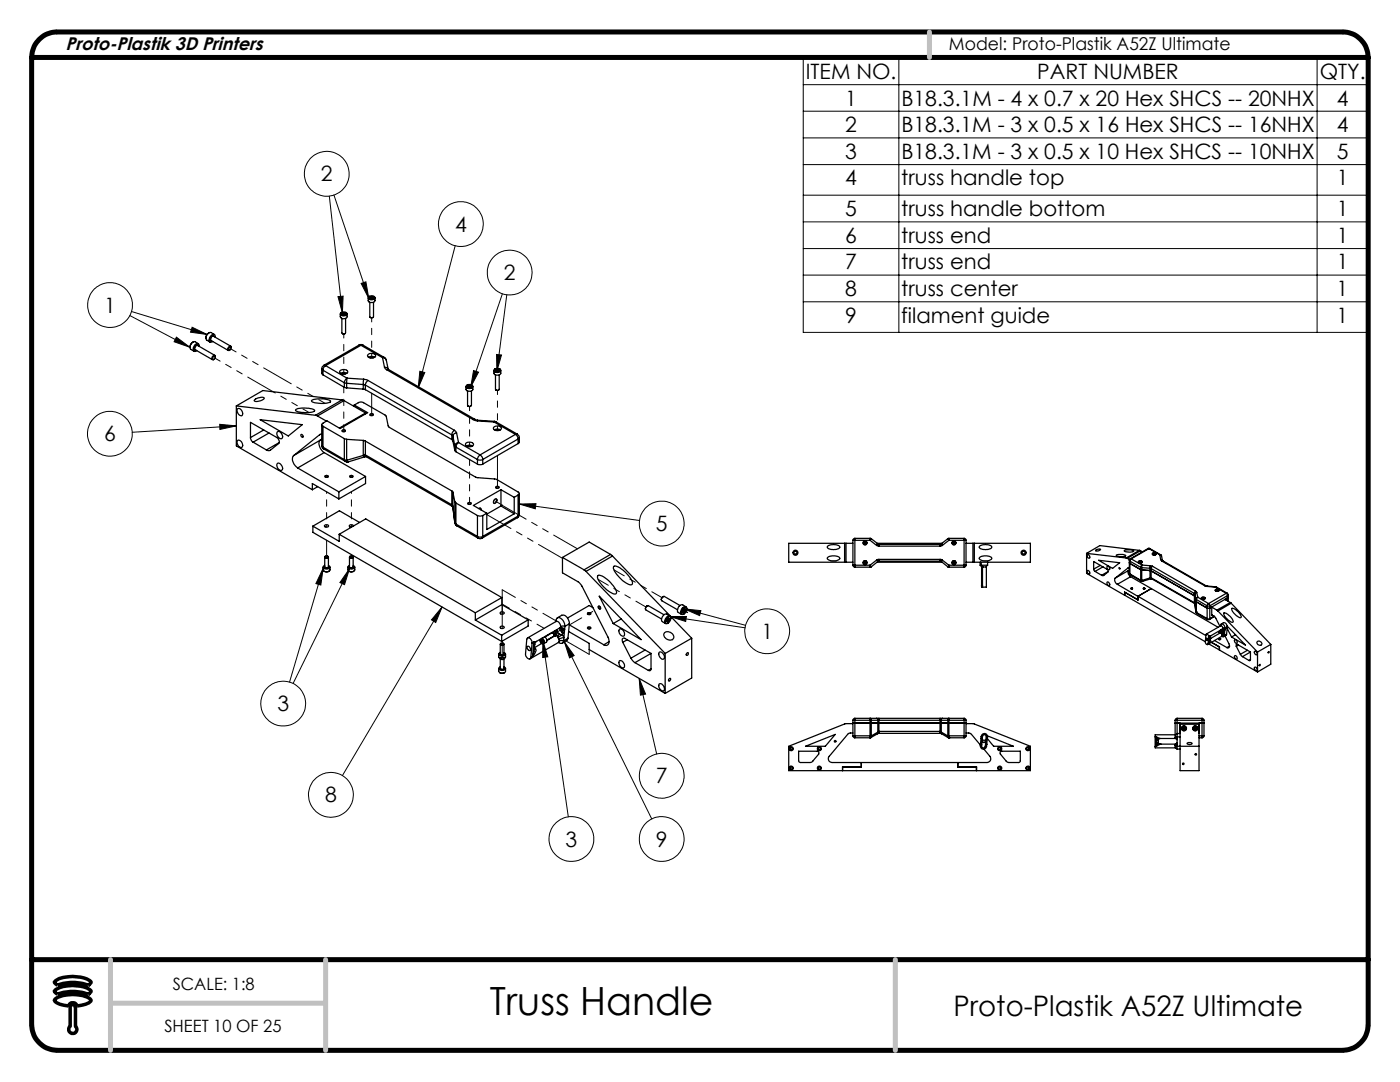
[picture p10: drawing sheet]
<svg xmlns="http://www.w3.org/2000/svg" width="279mm" height="216mm" viewBox="0 0 279 216" stroke-linecap="round" stroke-linejoin="round" font-family="sans-serif">
<g fill="none" stroke="#000" stroke-width=".2">
<path d="M160.3 11.5h112.7v54.8h-112.7zM160.3 16.9h112.7M179.4 11.5v54.8M262.9 11.5v54.8M65.7 39.1l2.6 23.3M66.6 38.9l7 20.6M160.3 22.2h112.7M160.3 27.5h112.7M160.3 32.8h112.7M160.3 38.9h112.7M67.5 59.2l1-.1-.2 3.3zM72.1 56.6l.9-.4 .6 3.3z"/>
<path d="M90.8 49l-7.3 28.4M100.3 58.6l-6.4 18.6M101.1 58.8l-1.9 15.2M160.3 44.3h112.7M160.3 49.6h112.7M160.3 54.9h112.7M25.9 63l12 6.3M26.2 62.2l15.1 4.5M35.2 67.3l2.7 2-3.2-1.1zM38.3 65.3l3 1.4-3.3-.4zM83.8 74.1l1 .2-1.3 3.1zM94.5 73.9l1 .4-1.6 2.9z"/>
<path d="M99.1 70.7l1 .1-.9 3.2zM160.3 60.2h112.7M43.9 84.7l3.3 .3-3.3 .7zM47.2 85l-20.8 1.3M64.5 113.4l-.5 3.3-1-.2zM64.5 113.4l-6.7 22.7M69.7 113.5l-.9 3.2-1-.5zM69.7 113.5l-11.2 22.9M103.6 100.6l3.4-.1-.2 1zM103.6 100.6l24 3.3M88.2 121.1l-19.9 33.7M88.2 121.1l-1.2 3.1-.9-.5z"/>
<path d="M108.3 127.9l1 3.2-1 .1zM108.3 127.9l5.1 35.1M112.6 128.1l17.5 35.3M112.6 128.1l2 2.7-.9 .5zM127.6 135.4l1.2 3.1-1 .2zM127.6 135.4l3.5 15.1M133.7 123h3.3l-.2 1zM133.7 123l15 2.3M136.6 121.5l3.3 .3-.3 1zM136.6 121.5l12.2 3.3"/>
<circle cx="65.2" cy="34.7" r="4.5"/>
<circle cx="92" cy="44.7" r="4.5"/>
<circle cx="101.7" cy="54.4" r="4.5"/>
<circle cx="22" cy="60.9" r="4.5"/>
<circle cx="21.9" cy="86.6" r="4.5"/>
<circle cx="132" cy="104.5" r="4.5"/>
<circle cx="153.1" cy="126" r="4.5"/>
<circle cx="56.5" cy="140.4" r="4.5"/>
<circle cx="66" cy="158.6" r="4.5"/>
<circle cx="132" cy="154.8" r="4.5"/>
<circle cx="114" cy="167.4" r="4.5"/>
<circle cx="132" cy="167.4" r="4.5"/>
</g>
<path d="M10.9 197.7a6 6 0 0 1 5.2-.9 3.2 3.2 0 0 1 2.1 1 .79 .79 0 0 1-1.3 .4 10.7 10.7 0 0 0-5.5 .1l-.5-.4zM10.9 195.9a6 6 0 0 1 5.2-.9 3.2 3.2 0 0 1 2.1 1 .79 .79 0 0 1-1.3 .4 10.7 10.7 0 0 0-5.5 .1l-.5-.4zM11 199.4a7.1 7.1 0 0 1 7 0l.2 .2a1.36 1.36 0 0 1-1.1 .8l-1.7 .3a.9 .9 0 0 0-.9-.6 .9 .9 0 0 0-.8 .6 4.3 4.3 0 0 1-2.7-.9l-.1-.2zM14 204.8a.81 .81 0 0 0 0 1.2 .81 .81 0 0 0 1.1 0 .81 .81 0 0 0 0-1.2M14 201a.53 .53 0 0 1 .5-.6 .53 .53 0 0 1 .6 .6" fill="none" stroke="#000" stroke-width=".7" stroke-linecap="butt"/>
<path d="M11.4 6.4a5.1 5.1 0 0 0-5.1 5.1M267.9 6.4a5.1 5.1 0 0 1 5.1 5.1M6.3 204.5a5.2 5.2 0 0 0 5.1 5.1M273 204.5a5.2 5.2 0 0 1-5.1 5.1" fill="none" stroke="#000" stroke-width="1" stroke-linecap="butt"/>
<path d="M14 201v3.8M15.1 201v3.8" fill="none" stroke="#000" stroke-width=".7"/>
<path d="M11.4 6.4h256.5M6.3 191.5h266.7M6.3 204.5v-193h266.7v193M11.4 209.6h256.5" fill="none" stroke="#000" stroke-width="1"/>
<path d="M185.5 6.4v5.1M22 191.5v18.1M65 191.5v18.1M178.7 191.5v18.1M22 200.2h43" fill="none" stroke="#c0c0c0" stroke-width="1"/>
<path d="M83.8 74.1l1 .2-1.3 3.1zM94.5 73.9l1 .4-1.6 2.9zM99.1 70.7l1 .1-.9 3.2zM103.6 100.6l3.4-.1-.2 1zM88.2 121.1l-1.2 3.1-.9-.5zM127.6 135.4l1.2 3.1-1 .2zM112.6 128.1l2 2.7-.9 .5zM64.5 113.4l-.5 3.3-1-.2zM69.7 113.5l-.9 3.2-1-.5zM43.9 84.7l3.3 .3-3.3 .7zM35.2 67.3l2.7 2-3.2-1.1zM38.3 65.3l3 1.4-3.3-.4zM108.3 127.9l1 3.2-1 .1zM136.6 121.5l3.3 .3-.3 1zM133.7 123h3.3l-.2 1zM67.5 59.2l1-.1-.2 3.3zM72.1 56.6l.9-.4 .6 3.3z" fill="#000"/>
<g fill="none" stroke="#000" stroke-width=".25">
<path d="M73.5 59.4v.6a.8 .8 0 0 0 1.4 0v-.6M73.6 59.2l.6-.2 .4 .1 .2 .3a.72 .72 0 0 1-1.2 0zM73.7 59.1l-.2 .2a.69 .69 0 0 0 .6 .6 .69 .69 0 0 0 .7-.4l-.2-.4M73.9 59.2v.3l.2-.1M74.1 59.4l-.2 .1M74.1 59.4l.3 .1M74.1 59.4h.2M74.3 59.2l.2 .1-.1 .2-.4 .1-.2-.2 .1-.2M74.3 59.2h-.4M74.3 59.4l.1 .1M74.3 59.2v.2M74.4 59.5h.1"/>
<path d="M38.5 68.3l-.4 .3-.2 .7M38.9 69.8l.2 .1M39.3 68.8a.58 .58 0 0 0-.5 .4 .58 .58 0 0 0 .2 .6M39.3 68.8l.2 .2M39.3 68.8l.3 .2M39.6 68.6l-.7-.4a1.06 1.06 0 0 0-.8 1.5l.6 .4M39.8 69.1v-.1a.38 .38 0 0 0-.5-.5 1 1 0 0 0-.5 1.6l.5-.1M41.1 67.5l.1 .3 .7 .5M41.7 66.4l-.5 .5-.1 .6M42.6 71.1l.2-.1a.37 .37 0 0 1 .1 .5 .37 .37 0 0 1-.5 .1zM42.7 67.1a.49 .49 0 0 0-.6 .2 .49 .49 0 0 0 .1 .7M42.8 66.7l-.7-.3h-.3l-.6 .6-.1 .5"/>
<path d="M42.9 70.9l-3.5-2a.56 .56 0 0 0-.5 .9l3.5 2M42.9 67.3v-.3a.35 .35 0 0 0-.5-.3 .96 .96 0 0 0-.4 1.6l.4-.2M43 71.2l-.1-.2a.46 .46 0 0 0-.5 .2 .46 .46 0 0 0 .1 .6l.2-.1M45.8 69.3l.2-.1a.37 .37 0 0 1 .1 .5 .37 .37 0 0 1-.5 .1zM46 69.1l-3.4-2a.56 .56 0 0 0-.5 .8l3.4 2M46.1 69.4v-.3a.47 .47 0 0 0-.5 .2 .47 .47 0 0 0 .1 .7l.2-.2M50.8 79.8a1.92 1.92 0 0 1 1.9-.4 1.79 1.79 0 0 1-2 .5zM62.2 79.9a5 5 0 0 1 3.8 .1 1.12 1.12 0 0 1-1.3 .5h-.7a2.31 2.31 0 0 1-1.8-.5zM64.2 73.6v.9l.3 .3M64.2 73.6l.3 .3M64.5 73.9v.9M64.5 73.9l4.2 2.5"/>
<path d="M64.5 74.8l4.2 2.5M64.6 72.9l-.3 .3-.1 .4M64.6 72.9l.4 .1M65 73l-.4 .3-.1 .6M65 73l4.3 2.5M67.8 74a1.06 1.06 0 0 1 1.6 .1 .9 .9 0 0 1-.8 .5 .9 .9 0 0 1-.8-.4zM67.9 62.7v.5a.77 .77 0 0 0 .7 .4 .77 .77 0 0 0 .7-.4v-.5M68 74.5l.4-.2 .8 .2M68 62.4l.6-.2 .4 .1 .2 .3a.72 .72 0 0 1-1.2 0zM68.2 62.3l-.3 .2a.67 .67 0 0 0 .7 .5 .67 .67 0 0 0 .7-.5l-.3-.2M68.2 63.5l.1 3.1M68.3 79.8l.4 .1"/>
<path d="M68.3 74.6h.6M68.3 79.8l-5.3 3.1M68.3 79.8l-15.8-1.9-5.3 3.1M68.3 66.6h.1M68.3 62.4l-.1 .3 .3 .1 .4-.1M68.3 62.4v.3h.2M68.4 66.6h.5M68.5 62.7h-.1M68.5 62.7h.3M68.5 62.7h.2M68.7 79.9l-5.3 3.1M68.7 79.9l4.3 2.5"/>
<path d="M68.7 62.7h.1M68.7 62.4v.3M68.7 62.4l.2 .1v.2M68.7 62.4h-.4M68.7 76.4l.5 .1M68.7 77.3l.5 .1M68.7 76.4v.9M68.8 62.7h.1M69 63.5v2.9l-.1 .2h-.6M69.2 76.5v.9M69.2 76.5l3.3 .2M69.2 77.4l3.3 .2"/>
<path d="M69.3 75.5l-.1 1M69.3 75.5l-.3 .2-.3 .7M69.3 75.5l3.3 .2M71.6 68.9l.3-.1 .5 .1M71.6 68.9h.4M71.6 68.9l-7 4M72 68.9l-7 4.1M72 68.9l4.3 2.5M72.4 68.9h-.4M72.4 68.9l4.3 2.4M72.5 76.7l.4 .1M72.5 77.6l.4 .2"/>
<path d="M72.5 76.7v.9M72.6 75.7l.8 .2M72.6 75.7l-.1 1M72.9 76.8v1M72.9 76.8l17.3 10M72.9 77.8l17.3 9.9M73.4 75.9l-.3 .4-.2 .5M73.4 75.9l17.3 10M73.6 70.7a.89 .89 0 0 1 1.4 .4 1 1 0 0 1-1.7-.2zM73.6 71.3l.4-.2 .8 .2M73.8 60.3v3l.1 .1M73.8 71.4h.7"/>
<path d="M73.9 63.4h.5M74.5 60.3v2.9l-.1 .2h-.5M76.3 71.4a.66 .66 0 0 1 .8 .4M76.3 71.4l.4 1.9M76.7 71.3l.4 .5M76.7 71.3l-.4 .1M76.7 73.3l.5 .5M76.7 73.3h.5l.3 .4M77.1 71.8l.4 1.9M77.2 73.8l17.2 9.9M77.4 73.7h.1M77.5 73.7l-.3 .1"/>
<path d="M77.5 73.7l17.3 10M93 77.1v.6a.8 .8 0 0 0 1.4 0v-.6M93.1 76.9a.61 .61 0 0 1 .7-.2 .61 .61 0 0 1 .5 .5 .63 .63 0 0 1-.7 .3 .63 .63 0 0 1-.5-.6zM93.3 76.8l-.3 .2a.69 .69 0 0 0 .7 .5 .69 .69 0 0 0 .7-.5l-.3-.2M93.3 78v2.9l.1 .1M93.4 76.9l-.1 .2 .3 .2 .3-.1M93.4 76.9v.3M93.5 77.2h.4M93.8 76.9l.3 .1-.2 .2M93.8 76.9h-.4M93.8 77.1l.1 .1M93.8 76.9v.2"/>
<path d="M93.8 77.1l-.3 .1M93.9 77.2h.1M94.1 78v2.9l-.3 .2-.4-.1M98.6 73.9v.6a.8 .8 0 0 0 1.3 0v-.6M98.7 73.7a.62 .62 0 0 1 .7-.2 .62 .62 0 0 1 .4 .5l-.3 .2h-.5l-.3-.2zM98.8 73.6l-.2 .2a.69 .69 0 0 0 .7 .5 .69 .69 0 0 0 .6-.5l-.2-.2M98.9 74.8v2.9l.1 .1M99 77.8l.3 .1 .2-.1M99 73.7l-.1 .2 .6 .1M99 73.7v.3l.3-.1M99 74h.5M99.3 73.7l.3 .1-.1 .2"/>
<path d="M99.3 73.7h-.3M99.3 73.9l.2 .1M99.3 73.7v.2M99.5 74h.1M99.6 74.8v3l-.2 .1-.4-.1M47.2 81v8l15.1 8.7M47.2 81l15.8 1.9M47.4 81.6a.83 .83 0 0 1 .9 .4 .83 .83 0 0 1-.1 1 1.07 1.07 0 0 1-.8-1.4zM47.5 87.8a.88 .88 0 0 1 .8 .5 .88 .88 0 0 1-.1 1 .96 .96 0 0 1-.7-1.5zM50 87.3v-3l5.2 3a.87 .87 0 0 1 .4 1.2l-1.6 1.3-.5 .1-.3-.1M50 87.3l.1 .5 .4 .4M50.5 88.2l2.7 1.6"/>
<path d="M51.9 83.7l8.4 1-2.8 2.3zM52.6 85.8l-2.6 1.5M53.7 86.4l-3.2 1.8M55.3 86.2a.85 .85 0 0 1 .9 .2 .85 .85 0 0 1 .2 .9 .55 .55 0 0 1-.6 .2 .55 .55 0 0 1-.4-.4l-.2-.5zM55.4 92.4a.98 .98 0 0 1 .9 1.4 .89 .89 0 0 1-.9-.4 .89 .89 0 0 1 0-1zM55.7 88.3l-2.5 1.5M58.6 90.9a1.78 1.78 0 0 0 .8 2.5M59 81.7a5 5 0 0 1 3.8 .1 1.12 1.12 0 0 1-1.3 .5h-1a1.58 1.58 0 0 1-1.5-.5zM59.4 93.4l8.2 4.7M60.1 86.7a.3 .3 0 0 1 .4 .2 .3 .3 0 0 1-.2 .3l-.3-.2zM62.3 97.7v-1.2l5.3 3.1M63 82.9l.4 .1"/>
<path d="M63.4 83l1.8 1M63.4 97.1l-1.1 .6M63.8 86.7l-5.2 4.2M63.9 87.8a1.87 1.87 0 0 0 .8 2.5M63.9 87.8l-5.3 3.1M63.9 86.7h-.1M64.2 88.9l.4 .7M64.2 86.6l-.4 .1M64.2 88.9l.3 .3M64.2 84.7v4.2M64.2 87.6l-.3 .2M64.5 89.2l.1 .4"/>
<path d="M64.5 85.1l4.2 2.4M64.5 89.2l4.2 2.5M64.5 85.1v4.1M64.6 89.6l4.3 2.4M64.7 90.3l-5.3 3.1M64.7 90.3l8.3 4.8M64.9 94.9h.3l.3 .1a.33 .33 0 0 1-.3 .2 .33 .33 0 0 1-.4-.2zM67.6 98.1v1.5M68.3 85.9a.35 .35 0 0 1 .3-.1 .35 .35 0 0 1 .3 .2 .36 .36 0 0 1-.4 .2 .36 .36 0 0 1-.2-.3zM68.7 87.5l.5 .2M68.7 91.7l.5 .1M68.7 91.7l.2 .3"/>
<path d="M68.7 87.5v4.2M68.9 92l.3 .1M69.2 91.8v.3M69.2 87.7l3.3 .2M69.2 91.8h.1M69.2 87.7v4.1M69.2 92.1h.1M69.3 91.8l.3 .3M69.3 91.8v.3M69.3 92.1h.3M69.8 95a.29 .29 0 0 1 .4-.1 .29 .29 0 0 1 .1 .3h-.4zM70.7 80.8l.9-.5h.9l4.4 2.5 .2 .2 .4 2 .2 .3 17.2 9.9 4.1 .4 4.4 2.6a.31 .31 0 0 1 .2 .3 .31 .31 0 0 1-.2 .3"/>
<path d="M70.7 80.8l2.7 1.5-5.5 3.2-2.7-1.5-.7 .5a.31 .31 0 0 0-.3 .3 .31 .31 0 0 0 .3 .3M70.7 80.8v.3M72.5 87.9l.4 .1M72.5 90.9l.3 .3M72.5 87.9v3M72.5 90.9l-3.2 .9M72.7 90.7l.2 .1M72.7 90.7l-.2 .2M72.7 90.7l.4 .4M72.8 91.2l-3.2 .9M72.9 90.8l.2 .3M72.9 88v2.8"/>
<path d="M72.9 88l17.3 10M72.9 90.8l17.3 9.9M73 82.4l-5.3 3M73 82.4v.2M73 95.1v1.4l-5.4 3.1M73 95.1l-5.4 3M73 91.1l-.2 .1M73.1 91.1l17.2 10-.1-.4M73.9 82.6l.3-.1 .3 .2a.33 .33 0 0 1-.3 .2 .33 .33 0 0 1-.4-.2zM90.2 98l.2 .2M90.2 86.8l.2 .2M90.2 87.7l.2 .3"/>
<path d="M90.2 86.8v.9M90.2 98v2.7M90.4 98.2l.4 1.9M90.4 87v1M90.4 98.2v3M90.4 87l.4 2M90.4 88l.4 1.9M90.7 85.9l.4 .5M90.7 85.9l-.4 .4-.1 .5M90.8 89l.2 .2M90.8 89.9l.2 .2M90.8 89v.9"/>
<path d="M91 89.2v.9M91 89.2l4.3 2.5M91 90.1l4.3 2.5M91.1 86.4a.73 .73 0 0 0-.7 .6M91.1 86.4l.4 1.9M91.5 88.3l-.3 .4-.2 .5M91.5 88.3a.73 .73 0 0 0-.7 .7M91.5 88.3l4.3 2.5M93.1 88.4a.89 .89 0 0 1 1.4 .4 .94 .94 0 0 1-1.6-.1zM93.1 89l.4-.2 .8 .2M93.3 89.1h.7M93.4 81l.3 .1 .2-.1"/>
<path d="M94.4 83.7l.9 .3M94.8 83.7l.5 .2M94.8 83.7h-.4M95.3 91.7l.5 .1 .5-.1M95.3 92.6l.5 .1 .5-.1M95.3 91.7v.9M95.3 84l3.3 .2M95.3 83.9v.1M95.3 83.9l3.3 .2M95.8 90.8l.4 .4 .1 .5M95.8 90.8l-.4 .4-.1 .5M96.3 91.7v.9"/>
<path d="M98.5 85.3a.91 .91 0 0 1 1.5 .2 .94 .94 0 0 1-1.5-.1zM98.6 84.2l4.3 2.5M98.6 84.1l.4 .1M98.6 85.8l.5-.2 .8 .2M98.6 84.1v.1M98.7 99.7l.3-.1a.5 .5 0 0 1 .1 .5 .5 .5 0 0 1-.5 .3l-.1-.2zM98.9 85.9l.4-.1 .3 .1M99 97.2a.31 .31 0 0 1 .3-.2 .31 .31 0 0 1 .2 .4h-.4zM99 84.2h-.4M99 84.2l4.3 2.4M100 97.7l2.6 1.5M100 97.7l-5.5 3.2 2.7 1.5"/>
<path d="M100 97.7v3.3M102.6 99.2v3.3M102.9 86.7l.3 .3 .2 .6M102.9 86.7l-7.1 4.1M103.3 86.6l.2 .3 .1 .4M103.3 86.6l-.4 .1M103.4 98.8l-.8 .4M103.4 87.6v.9M103.4 98.8v4.2M103.4 87.6l-7.1 4.1M103.4 88.5l-7.1 4.1M103.6 87.3v.9l-.2 .3"/>
<path d="M103.6 87.3l-.2 .3M103.6 98.5v4.2M62.4 105v1.2l37.7 21.8M62.4 105l5.3 3v-1.4M64.5 113.2v.5a.79 .79 0 0 0 1.4 0v-.5M64.7 114l.5 .1 .5-.1M64.8 104.8a.38 .38 0 0 1 .5-.1 .38 .38 0 0 1 .2 .4h-.6zM64.8 111.2v1.9a.43 .43 0 0 0 .7 0v-1.9M64.8 112.8l-.3 .3a.77 .77 0 0 0 .7 .4 .77 .77 0 0 0 .7-.4l-.4-.3M64.8 113.1a.37 .37 0 0 0 .4 .3 .37 .37 0 0 0 .3-.3M64.9 111l.5 .1a.25 .25 0 0 1-.2 .2 .25 .25 0 0 1-.3-.3zM64.9 111l-.1 .1a.36 .36 0 0 0 .4 .3 .36 .36 0 0 0 .3-.3l-.1-.1"/>
<path d="M67.7 106.6l27.2 15.7M67.7 106.6l5.3-3.1 27.2 15.7M69.4 113.2v.5a.79 .79 0 0 0 1.4 0v-.5M69.6 114h.1M69.7 111.2v1.9a.43 .43 0 0 0 .8 0v-1.9M69.7 112.8l-.3 .3a.77 .77 0 0 0 .7 .4 .77 .77 0 0 0 .7-.4l-.3-.3M69.7 113.1a.37 .37 0 0 0 .4 .3 .37 .37 0 0 0 .4-.3M69.9 111l.5 .1a.27 .27 0 0 1-.3 .2 .27 .27 0 0 1-.2-.3zM69.9 111l-.1 .1a.34 .34 0 0 0 .3 .3 .34 .34 0 0 0 .3-.3l-.1-.1M70.6 105a.46 .46 0 0 0-.5-.3 .46 .46 0 0 0-.4 .3l.4 .2M70.6 114l-.5 .1-.4-.1M71.8 104.2l-4.1-2.3-5.3 3.1"/>
<path d="M90.2 100.7l.1 .1M90.3 100.9l.1 .3M90.3 100.8l.5 3.5M90.3 100.8v.2M90.4 101.2l.4 3.1M90.8 100.1v4.3l.4 .5M90.8 104.3v.1M90.8 100.1l.2 .3M90.8 104.3l.2 .3M91 104.6l.2 .3M91 100.4l4.3 2.5M91 104.6l4.3 2.4"/>
<path d="M91 100.4v4.2M91.2 104.9l4.2 2.5M93.4 100.4a.3 .3 0 0 1 .4-.2 .3 .3 0 0 1 .1 .4h-.4zM95.3 102.9l.4 .1 .6-.1M95.3 107l.4 .2 .6-.2M95.3 107l.1 .4M95.3 102.9v4.1M95.4 107.4l.3 .1 .5-.1M95.6 101.5l.3-.1 .1 .3M96.3 107l-.1 .4M96.3 102.9v4.1M97.2 102.4l-.9 .5"/>
<path d="M97.2 102.4v3.3l5.4-3.2M100 101l-2.8 1.6M100 101l2.6 1.5M100.2 119.2v1.4M100.2 119.2l-5.3 3.1M103.3 103.3l-7.1 4.1M103.4 103l-.1 .3M103.4 103l-7.1 4M103.6 102.7l-.1 .3-.2 .3M103.6 102.7l-.2 .3M112.3 111.2v3.1l3 1.8 .7 .6 5.3 10.4 .2 .7a.7 .7 0 0 1-.1 .8 .7 .7 0 0 1-.9 .1M112.3 111.2l4.3 2.5"/>
<path d="M116.6 113.7l.3 .3M116.9 114l15.9 16.4M119.3 114.9l.1-.1a3.6 3.6 0 0 1 2.7 1.8 1.74 1.74 0 0 1 .8 1.9 4 4 0 0 1-2.8-1.8l-.8-1.2zM119.6 119l8.4 8.6-5.6-3.2zM121.8 110.6l.4 .3M121.8 110.6l-5.2 3.1M121.8 110.6l-4.2-2.4-5.3 3M122.2 110.9l-5.3 3.1M122.2 110.9l15.8 16.5M122.4 113.1l.2-.1a3.7 3.7 0 0 1 2.7 1.8l.9 1.2v.4l-.1 .3a4.2 4.2 0 0 1-3.1-2.1l-.6-1.2zM132.4 119.1l-.2 .1-.2 .5M165.2 109a2.05 2.05 0 0 1 2.4 .1 .63 .63 0 0 1-.8 .5h-.2a1.19 1.19 0 0 1-1.5-.5z"/>
<path d="M165.2 111.2a1.96 1.96 0 0 1 2.4 .2 1.83 1.83 0 0 1-2.5 0zM168.6 112.2h.2M168.6 108.4h.2M168.6 108.4h-11.2v3.8h11.2M168.6 108.4v3.8M168.8 112.2h1.4M168.8 108.4h1.4M168.8 108.4v3.8M170.2 107.8h.4M170.2 112.8h.4M170.2 112.8l.4 .4M170.2 107.8v5"/>
<path d="M170.6 107.4l-.4 .4M170.6 107.4v.4M170.6 112.8v.4M170.6 107.8v5M170.6 112.8h3M170.6 107.4h3M170.6 107.8h3M170.6 113.2h3M172.5 112.1l.3 .2-.1 .1-.3-.1zM172.5 108.2l.3 .1-.1 .2-.3-.2zM173.6 107.4l.3 .1M173.6 107.4v.4"/>
<path d="M173.6 112.8v.4M173.6 112.8l.3 .3M173.6 107.8l1.3 1M173.9 107.5l-.3 .3M173.9 113.1l-.3 .1M173.9 107.5l1.3 1M174.9 108.8l.5 .2M174.9 111.8l.3 .2M174.9 111.8l-1.3 1M175 112.2h13M175 108.4h13M175.2 108.5l-.3 .3"/>
<path d="M175.2 108.5l.2 .1M175.2 112l-1.3 1.1M175.4 108.6v.4M175.4 111.6l-.5 .2M175.4 111.6v.4M175.4 112h-.2M175.4 109h12.2M175.4 108.6h12.2M175.4 111.6h12.2M175.4 112h12.2M187.6 108.6v.4M187.6 111.6l.5 .2"/>
<path d="M187.6 112h.3M187.6 111.6v.4M187.9 108.5l-.3 .1M187.9 108.5l.2 .3M187.9 112l1.3 1.1M188.1 108.8l-.5 .2M188.1 111.8l-.2 .2M188.1 111.8l1.3 1M189.2 107.5l.2 .3M189.2 113.1l.2 .1M189.2 107.5l-1.3 1M189.4 107.4v.4"/>
<path d="M189.4 107.4l-.2 .1M189.4 112.8v.4M189.4 112.8l-.2 .3M189.4 112.8h3M189.4 107.4h3M189.4 107.8h3M189.4 107.8l-1.3 1M189.4 113.2h3M190.3 112.1l.3 .2-.1 .1h-.2zM190.3 108.2l.3 .1-.1 .2h-.2zM192.4 107.4v.4M192.4 112.8v.4"/>
<path d="M192.4 107.8h.4M192.4 107.4l.3 .1 .1 .3M192.4 112.8h.4M192.4 107.8v5M192.8 112.8l-.1 .3-.3 .1M192.8 107.8v5M192.8 112.2h1.4M192.8 108.4h1.4M194.2 112.2h.3M194.2 108.4h.3M194.2 108.4v3.8M194.5 108.4h11.1v3.8h-11.1"/>
<path d="M194.5 108.4v3.8M195.5 111.2a1.98 1.98 0 0 1 2.4 .2 1.95 1.95 0 0 1-2.5 .1zM195.6 108.9l.9-.2a1.38 1.38 0 0 1 1.4 .5 2.01 2.01 0 0 1-2.5 .1zM195.7 112.8l.2 .3M195.7 112.8h.1M195.7 112.2v.6M195.7 112.8l.2 .1 .1 .3M195.8 112.8l.3 .3M195.8 112.8h1.3M195.8 112.2v.6M195.9 113.1l.1 .1M195.9 117.2h.1"/>
<path d="M195.9 113.1h.1M195.9 113.1v4.1M195.9 117.2h.2M196 113.2h.1M196.1 113.1h.1M196.1 113.1h.8M196.1 116.8l-.2 .1M196.1 116.6l-.2 .3M196.1 116.3l-.2 .6M196.1 113.1v4.1M196.9 113.1v4.1h-.8M197.1 112.8l-.2 .3"/>
<path d="M197.1 112.2v.6M216.9 110.4v4l7.5 4.4M216.9 110.4l7.9 .9M217 110.7a.43 .43 0 0 1 .4 .2 .43 .43 0 0 1 0 .5 .57 .57 0 0 1-.4-.7zM217 113.9a.37 .37 0 0 1 .4 .2 .37 .37 0 0 1-.1 .4l-.3-.3zM218.3 113.6v-1.6l2.6 1.6 .2 .5-.8 .7h-.4M218.3 113.6l.2 .4M218.5 114l1.4 .8M218.7 109.7a.55 .55 0 0 1 .9 0 .69 .69 0 0 1-.9 .1zM219.3 111.8l4.1 .5-1.4 1.1zM219.6 112.8l-1.3 .8M220.1 113.1l-1.6 .9"/>
<path d="M220.9 116.2a.38 .38 0 0 1 .5 .2 .38 .38 0 0 1-.1 .4l-.3-.2zM221 113a.45 .45 0 0 1 .4 .2 .45 .45 0 0 1-.1 .5 .5 .5 0 0 1-.3-.7zM221.1 114.1l-1.2 .7M222.6 115.4a.88 .88 0 0 0 .4 1.2M222.8 110.8a2.45 2.45 0 0 1 1.9 .1 1.84 1.84 0 0 1-1.9-.1zM223 116.6l4.1 2.4M223.3 113.3h.2v.3zM224.4 109.9a2.42 2.42 0 0 1 1.9 .1 1.84 1.84 0 0 1-1.9-.1zM224.4 118.8v-.7l2.7 1.6M224.5 118.7l-.1 .1M224.8 111.3l.2 .1M225 111.4l.4 .3"/>
<path d="M225.2 113.3l-2.6 2.1M225.2 113.8a.98 .98 0 0 0 .4 1.3M225.2 113.8l-2.6 1.6M225.2 113.2v.1M225.4 114.4l.2 .3M225.4 113.2l-.2 .1M225.4 112.3l2.2 1.4 2.1 .2 8.7 5 .3 1.2 2.2 1.3h.5M225.4 114.4l.1 .1M225.4 111.8l.1 .2M225.4 111.8v2.6M225.4 113.7l-.2 .1M225.5 114.5l.1 .2"/>
<path d="M225.5 114.5l2.1 1.3M225.5 112v2.5M225.5 112l2.1 1.2M225.6 111.5l-.2 .3M225.6 111.5h.1M225.6 114.7l2.1 1.2M225.6 115.1l-2.6 1.5M225.6 115.1l4.2 2.3M225.7 111.5l-.2 .5M225.7 117.4h.1M225.7 111.5l2.2 1.2M226 117.4h.1"/>
<path d="M227.1 119v.7M227.1 119v.7l-2.6-1.5v.6l16.1 9.3M227.1 119l13.6 7.8M227.1 119.7h.1M227.2 112a.41 .41 0 0 1 .4-.1 .41 .41 0 0 1 .3 .4 .44 .44 0 0 1-.7-.3zM227.2 112.1v.2M227.3 112.1a.27 .27 0 0 1 .3-.2 .27 .27 0 0 1 .2 .4h-.4zM227.4 112h-.1a.27 .27 0 0 0 .3 .4 .27 .27 0 0 0 .2-.4M227.4 109.8l.2 .1M227.4 109.8l-2.6 1.5M227.4 109.8l-7.9-.9-2.6 1.5M227.4 112.2h.1"/>
<path d="M227.5 112.2h.1M227.5 112.2h.2M227.6 109.9l-2.6 1.5M227.6 109.9l.4 .2M227.6 112l.1 .2-.3-.1M227.6 112l-.2 .1M227.6 112.1l.1 .1M227.6 112v.1M227.6 112.1l-.1 .1M227.6 115.8h.3M227.6 113.2l.3 .1M227.6 115.8l.1 .1"/>
<path d="M227.6 113.2v2.6M227.7 112.2h.1M227.7 115.9l.2 .1M227.8 112h.1M227.9 115.8v.2M227.9 115.8h.1M227.9 113.3v2.5M227.9 113.3l1.6 .1M227.9 112.7v.6M227.9 112.7l-.3 .5M227.9 115.8l.1 .2M227.9 116h.1"/>
<path d="M227.9 112.7l1.7 .2M227.9 112.1v.2M228.2 117.4h.1M228.4 117.4h.1M229.1 109.5h.4M229.1 109.5h.2M229.1 109.5l-3.5 2M229.3 109.5h.2M229.3 109.5l2.2 1.2M229.3 109.5l-3.6 2M229.5 109.5l2.1 1.2M229.5 113.4l.2 .1"/>
<path d="M229.5 115.3l.2 .2M229.5 113.4v1.9M229.5 115.3l-1.6 .5M229.6 112.9l.4 .1M229.6 112.9l-.1 .5M229.6 115.3h.1M229.6 115.3h-.1M229.6 115.3l.2 .2M229.7 115.5l-1.7 .5M229.7 115.3l.1 .2M229.7 115.3l8.7 5M229.7 113.5v1.8"/>
<path d="M229.7 113.5l8.7 4.9M229.8 117.4l-2.7 1.6M229.8 117.4l13.3 7.8M229.8 117.4v.1M229.8 115.5h-.1M229.8 115.5l8.6 4.9v-.1M230 110.4a.41 .41 0 0 1 .4-.1 .41 .41 0 0 1 .3 .3 .43 .43 0 0 1-.4 .2 .43 .43 0 0 1-.3-.4zM230 113l-.3 .5M230 110.6h.1M230 113l8.6 5M230.1 110.5a.31 .31 0 0 1 .3-.2 .31 .31 0 0 1 .2 .3 .3 .3 0 0 1-.3 .1 .3 .3 0 0 1-.2-.2zM230.2 110.4l-.2 .1a.29 .29 0 0 0 .4 .3 .29 .29 0 0 0 .2-.4"/>
<path d="M230.3 110.6h.1M230.3 110.6h.2M230.3 110.6h-.1M230.4 110.4l.1 .1v.1M230.4 110.4l-.2 .2h.3M230.4 110.6h.1M230.4 110.4v.2M230.5 110.6h.1M230.7 110.6h.1M231.5 110.7l.3 .2M231.5 110.7h.1M231.5 110.7l.1 1"/>
<path d="M231.6 110.7l.2 .2M231.6 111.7l.2 .2M231.6 111.7l.4 .2M231.8 110.9l.3 1M231.8 111.9l8.7 5M232.1 111.9h-.3M232.1 111.9l8.6 5M238.4 118.4l.1 .2M238.4 118.4v1.9M238.5 118.6v1.9l-.1-.1M238.5 118.6l.2 .9M238.6 118l.2 .2"/>
<path d="M238.6 118l-.2 .4M238.7 119.5v2.6l.1 .3M238.7 119.5l.1 .1M238.8 119.6v2.6M238.8 119.6l2.1 1.3M238.8 118.2l-.3 .4M238.8 118.2l.2 1M239 119.2l-.2 .4M239 119.2l-.2 .1-.1 .2M239 119.2l2.2 1.2M239.7 119.3a.38 .38 0 0 1 .5-.2 .38 .38 0 0 1 .3 .4 .41 .41 0 0 1-.5 .1 .41 .41 0 0 1-.3-.3zM239.8 119.4v.1"/>
<path d="M239.9 119.2l.5 .1a.27 .27 0 0 1-.3 .3 .27 .27 0 0 1-.2-.4zM239.9 119.2l-.1 .1a.32 .32 0 0 0 .3 .3 .32 .32 0 0 0 .3-.3l-.1-.1M240 119.5h.2M240 119.3l.1 .2h.1M240 119.3l.2 .1M240.2 119.3h.1l-.1 .2M240.2 119.3h-.2M240.2 119.4v.1M240.2 119.3v.1M240.2 119.5h.1M240.5 119.4v.1M240.5 116.9l.4 .1"/>
<path d="M240.7 116.9h.2M240.7 116.9h-.2M240.9 117l1.7 .2M240.9 116.9v.1M240.9 116.9l1.7 .2M242.6 117.8v.1M242.6 117.2l2.1 1.2M242.6 117.1h.1M242.6 117.6a.36 .36 0 0 1 .4-.1 .36 .36 0 0 1 .2 .4 .35 .35 0 0 1-.4 .2 .35 .35 0 0 1-.2-.5zM242.6 117.7a.29 .29 0 0 1 .4-.1 .29 .29 0 0 1 .1 .3h-.4zM242.6 117.1v.1M242.7 117.7h.1"/>
<path d="M242.7 117.7h-.1a.26 .26 0 0 0 .3 .3 .26 .26 0 0 0 .2-.3M242.7 117.1l-.1 .1M242.7 117.1l2.2 1.3M242.8 117.8h.1M242.8 117.7l-.1 .1 .2 .1M242.8 117.7v.1M242.9 117.8h.1M243 117.7v.1M243 117.7h-.2M243 117.8h.1M243 117.8h-.1M243 117.8l-.1 .1"/>
<path d="M243.1 117.7h.1M243.2 117.8v.1M244.4 119.6l1.1 .6M244.7 118.4l.3 .5M244.7 118.4l-3.5 2M244.9 118.4l.2 .3M244.9 118.4h-.2M245 119.3l-.4 .2v.2M245 118.9l-3.6 2M245 118.9v1M245 119.3l-3.6 2.1M245.1 119.1l-.1 .2"/>
<path d="M245.1 118.7l-.1 .2M245.1 118.7v1.3M94.9 123.7l5.2 3.1M94.9 122.3v1.4M99.5 130.5v.6l.3 .3M99.5 133.4v.5a.79 .79 0 0 0 1.4 0v-.5M99.7 134.2l.3 .1 .7-.1M99.7 131.4h.1M99.8 130.5a.4 .4 0 0 0 .4 .2 .4 .4 0 0 0 .4-.2M99.8 130.2l-.3 .3a.74 .74 0 0 0 .7 .4 .74 .74 0 0 0 .7-.4l-.3-.3M99.8 130.5a.37 .37 0 0 0 .4 .3 .37 .37 0 0 0 .4-.3M99.8 131.4v1.9a.4 .4 0 0 0 .4 .3 .4 .4 0 0 0 .4-.3v-1.9"/>
<path d="M99.8 133.1l-.3 .2a.74 .74 0 0 0 .7 .5 .74 .74 0 0 0 .7-.5l-.3-.2M99.8 133.3a.37 .37 0 0 0 .4 .3 .37 .37 0 0 0 .4-.3M99.8 128.6v1.9M99.9 125l.3-.1 .4 .2a.4 .4 0 0 1-.4 .3 .4 .4 0 0 1-.4-.3zM99.9 122.1h.3l.4 .1a.4 .4 0 0 1-.4 .4 .4 .4 0 0 1-.4-.4zM99.9 128.4a.27 .27 0 0 1 .4-.1 .27 .27 0 0 1 .1 .3l-.3 .1zM99.9 131.3a.27 .27 0 0 1 .4-.1 .27 .27 0 0 1 .1 .3h-.3zM100 128.4h-.1a.34 .34 0 0 0 .3 .4 .34 .34 0 0 0 .3-.4h-.1M100 131.2l-.1 .1a.34 .34 0 0 0 .3 .3 .34 .34 0 0 0 .3-.3l-.1-.1M100.1 126.8v1.2M100.2 120.6l-5.3 3.1M100.2 120.6l5.2 3.1"/>
<path d="M100.6 128.6v1.9M100.7 131.4h-.1M100.9 130.5v.7l-.3 .2M105.2 129a.51 .51 0 0 1 .6 .2 .51 .51 0 0 1 0 .6l-.4-.2zM105.4 123.7l-5.3 3.1M105.4 123.7v1.2l-5.3 3.1M106.2 128.3a.74 .74 0 0 0-.2-.8 .74 .74 0 0 0-.8-.1l-.3 3.1a.76 .76 0 0 0 1 .9v-.2M106.2 128.3l-.3 2.9M106.3 131l-.4 .2M106.5 128.1l.2 .5M106.5 128.1l-.3 .2M106.5 128.1l-.2 2.9"/>
<path d="M106.6 129.4h.3M106.7 128.6l-.4 2.4M106.9 129.4a1.3 1.3 0 0 1-.6 1.6M106.9 129.4l-.3 .1M107.1 128l-.4 .6M107.1 128l-.6 .1M107.9 127.9l.2 .3M108.1 127.4l.4 .5-.1 .5a.67 .67 0 0 1-.7-.8M108.1 127.6l.2 .4M108.1 127.6h-.2v.3M108.1 127.6l.2 .3v.3h-.2M108.1 127.8l.2 .3-.2 .1"/>
<path d="M108.1 127.6v.2M108.1 127.8l-.2 .1M108.2 127.3l.4 .6-.1 .5h-.4l-1.5 .9M108.7 127.1l.3 .3 .1 .4M109.1 127.8l-.1 .4-.5 .2M110.4 126.3l.2 .5M110.6 126.8v-.3l-.4-.2-1.4 .8M110.6 126.8v.1l-1.5 .8M110.7 126.9h.1M110.7 126.9l-1.6 .9M110.7 126.6l.1 .2M110.7 126.6v.3"/>
<path d="M110.8 126.8l-.1 .1M110.8 126a.62 .62 0 0 1-.1 .9M110.8 125.9v.1M110.8 126l-.1 .6M110.8 126.9h.5M111 123.8a.57 .57 0 0 1 .4-.6 .57 .57 0 0 1 .7 .3l.4 .5 .2 1M111 124l.5 .1 .4 .9M111 123.8l.1 .2M111 124l-5.7 3.3M111 123.8l-.1 .2M111.1 123.9l-.1 .1M111.1 125.7l.1 .2"/>
<path d="M111.2 125.9l.5 .6M111.2 125.9l-.4 .1M111.2 125.9a.98 .98 0 0 1-.4 1M111.2 123.3l.9-.5a1.45 1.45 0 0 1 1.5 1.7M111.3 126.9v.3M111.3 127.2l.2 .4M111.4 128.2l-5.6 3.3M111.5 127.6l.1 .3M111.5 128.2h.1M111.6 127.9l-.2 .3M111.7 126.5l.5 .1M111.7 125.3l.1 .5 .6 .5"/>
<path d="M111.7 126.5l-.4 .4M111.7 125.3h.1M111.7 125.3l-4.6 2.7M111.7 125.3a.76 .76 0 0 1 1 .3M111.8 125.3l.3 .2 .2 .2M111.8 125.3l.5 .4M111.9 125l-.2 .3M111.9 125.3l.4 .6M112.2 126.6l.3 .6M112.2 126.6l-.9 .6M112.3 125.7a.66 .66 0 0 1-.1 .9M112.5 127.9h-.9"/>
<path d="M112.5 127.9a.56 .56 0 0 1-.4 .5 .56 .56 0 0 1-.6-.2M112.5 127.2l-1 .4M112.5 127.2v.7M112.7 125.6l-.4 .1M112.7 125.6l-.2 1.6M112.7 125h-.8M112.7 125v.6M113.3 127.4l-.1 .4-1 .5M113.3 127.4l-.8 .5M113.5 126l4.1 2.4v1.2l15.2 8.8M113.6 124.7l6.9 4M113.6 124.5l-.9 .5"/>
<path d="M113.6 124.5l-.3 2.9M117.3 122.4a.36 .36 0 0 1 .3-.1 .36 .36 0 0 1 .3 .2 .35 .35 0 0 1-.4 .2 .35 .35 0 0 1-.2-.3zM117.3 125.2h.6a.32 .32 0 0 1-.3 .3 .32 .32 0 0 1-.3-.3zM118.3 121.2l-.7-.4-4.4 2.5M119.4 121a.29 .29 0 0 1 .4 .2 .29 .29 0 0 1-.2 .3zM121.6 128l-1.1 .7M123.6 131.9a.9 .9 0 0 1 .9 .4 .9 .9 0 0 1 0 .9 .95 .95 0 0 1-.9-1.3zM123.6 125.6a.89 .89 0 0 1 .9 .4 .89 .89 0 0 1 0 .9 .98 .98 0 0 1-.9-1.3zM124 123.5l-1.6 .9M124.3 128.2l-.1-.7 .4-.2 5.3 3.1M124.3 128.2l1.6 3.1M125.2 127.7l-.9 .5"/>
<path d="M125.9 131.3l.8 .9M126.7 132.2l2.7 1.6M128.7 129.7l-2.8 1.6M129.2 120.9l-.3 .1-.1 .5M129.9 133.5a.33 .33 0 0 1-.1 .3 .33 .33 0 0 1-.4 0M129.9 130.4v3.1M129.9 133.5l-.5 .3M129.9 130.4l-3.2 1.8M131.6 130.1a.9 .9 0 0 1 .8 .5 .9 .9 0 0 1 0 .9 .95 .95 0 0 1-.8-1.4zM131.6 136.5a.92 .92 0 0 1 .8 .4 .92 .92 0 0 1 0 1 .99 .99 0 0 1-.8-1.4zM132.5 122.7l-3.1-1.8a.56 .56 0 0 0-.5 .8l3.1 1.8M132.6 126.2a1.14 1.14 0 0 1 1.3 .1 1.14 1.14 0 0 1 .5 1.1 1.11 1.11 0 0 1-1.3 .1 1.11 1.11 0 0 1-.5-1.2z"/>
<path d="M132.8 130.4v8M133.1 123.9l.2 .2M133.1 123.3a.47 .47 0 0 1 .7-.2 .91 .91 0 0 1-.9 1.2l-.1-.4zM133.2 123.6v-.1l-.1 .2M133.2 123.6l-.1 .2M133.2 123.6l.4 .2M133.6 135.4h.1a.29 .29 0 0 1 .1 .3 .29 .29 0 0 1-.4 .2zM133.6 123.8v-.4l-.2-.1-.3 .3-.1 .4 .3 .1M133.6 123.8l-.3 .3M133.7 122.9l-.6-.4a1.05 1.05 0 0 0-.9 1.5l.6 .4M133.9 123.4v-.3a.54 .54 0 0 0-.6-.2 .54 .54 0 0 0-.4 .4l-.2 .6a.4 .4 0 0 0 0 .4 .4 .4 0 0 0 .5 .1l.2-.1M135.7 120.8l-3.1-1.8a.57 .57 0 0 0-.5 .9l3.1 1.8"/>
<path d="M136.2 122.1l.3 .1M136.2 121.9h.1M136.3 121.4l.5-.2a.82 .82 0 0 1 .1 .9 .82 .82 0 0 1-.8 .4l-.1-.4zM136.4 121.7v-.1l-.1 .3M136.4 121.7l.4 .3M136.4 121.7l-.2 .2M136.8 122v-.4l-.2-.1-.3 .3-.1 .4h.3M136.8 122l-.3 .2M136.9 121.1l-.7-.4a1.02 1.02 0 0 0-.8 1.5l.6 .4M137.1 121.5v-.3a.78 .78 0 0 0-.9 0 .78 .78 0 0 0-.3 .8l-.1 .3 .2 .3 .5-.1M137.1 130.3l.1-.1a.24 .24 0 0 1 .1 .4 .24 .24 0 0 1-.4 0zM138 127.4l-5.2 3"/>
<path d="M138 127.4v7.9l-5.2 3.1M238.4 120.3h.1M238.4 120.3l.3 1.8M238.4 120.3v.1M238.7 122.1h.1M238.7 122.1l.1 .1M238.8 122.2v.2M238.8 122.2l2.1 1.2M238.8 122.4l2.2 1.2M240.6 128.1a.33 .33 0 0 0 .1 .4 .33 .33 0 0 0 .4 0M240.9 123.4h.5M240.9 120.9h.5"/>
<path d="M240.9 123.4l.1 .2M240.9 120.9v2.5M241 123.6h.4M241.2 127a.33 .33 0 0 0-.1-.4 .33 .33 0 0 0-.4 0l-.1 1.5M241.2 120.4l.2 .5M241.2 120.4l-.3 .5M241.2 127l-.1 1.5M241.2 128.5l2.1 1.2M241.3 128.4l-.2 .1M241.4 126.9l.1 .3-.2 1.2M241.4 126.9l-.2 .1M241.4 126.9l-.1 1.5"/>
<path d="M241.4 127.6h.1M241.4 123.4v.2M241.4 127.2l.3 .2M241.4 121.4l.4-.3 .1 1.6M241.4 120.9v2.5M241.5 127.6l.1 .2-.3 .6M241.5 127.6h-.1M241.7 126.9l-.2 .2M241.7 126.9h-.3M241.8 122.7l.8 .5 .9 1.8M241.8 121.1l1.1 .6M242.3 122.9l-.9 .5"/>
<path d="M242.4 123l-1 .6M242.4 127.8l2.5 1.4M242.9 121.7l.2 .2M243.1 121.9l7.9 8.2M243.3 127.5h.1M243.3 126.1h.1M243.3 129.7v-.6l-1.5-.9 1.6 .9v.6l7.6 4.4M243.4 129.6l-.1 .1M243.5 126.3h.1M243.5 126.2v.1M243.5 126.2l-.3-.1 .3-.1-.3 .1 .3 .1M243.5 126.3l-2.1 1.2"/>
<path d="M243.5 127.5h.1M243.5 125.9v.4M243.5 125.8v.1M243.5 125.9v.3M243.5 126.3h.2M243.6 124.7v.2M243.6 124.7a.4 .4 0 0 1 .4-.2 .4 .4 0 0 1 .4 .4l.1 .5M243.6 124.9l.3 .1 .2 .4M243.6 124.9l-2.8 1.6M243.7 125.7v.1M243.7 125.8l.2 .3M243.7 125.8l-.2 .1"/>
<path d="M243.7 125.8v.3l-.2 .2M243.7 126.3l.1 .2M243.7 124.5l.5-.3a.74 .74 0 0 1 .7 .9M243.8 126.5l.1 .1M243.8 127l-2.8 1.6M243.8 127h.1M243.9 126.6v.2M243.9 125.8l.1 .1M243.9 126.8h.4M243.9 126.8l-.1 .2M243.9 125.5l.3 .2M243.9 126.1l.3 .1"/>
<path d="M243.9 126.1l-.2 .2M243.9 125.5l-2.2 1.4M243.9 125.5h.1M244 125.5h.3l.1 .2M244 125.5l.2 .4a.25 .25 0 0 1-.3 .1 .25 .25 0 0 1-.1-.3M244 125.6v.2M244 125.6v.1M244 126h.1M244 125.6h-.2l.1 .2M244 125.6l.1 .2-.1 .1M244 125.7l-.1 .1M244 125.7v.1"/>
<path d="M244 125.8h.1M244 125.8v.1M244.1 125.4l-.1 .1M244.1 125.4h.4M244.1 125.5l.1 .5h-.2M244.2 125.6v.1M244.2 126.2l.2 .3M244.2 126.2l-.4 .3M244.2 125.7v.5M244.3 122.3a2.19 2.19 0 0 1 1.8 1.8 2.32 2.32 0 0 1-1.8-1.8zM244.3 126h.1M244.3 126h-.1"/>
<path d="M244.3 126.8l-.1 .3-.4-.1M244.4 126.5l-.5 .1M244.4 126.5l-.1 .3M244.4 125.7h-.2M244.4 125.7v.8M244.5 126.9l.8 1.5a.44 .44 0 0 1 .1 .6 .44 .44 0 0 1-.5 .2M244.5 125.4l-.1 .3M244.8 126.5l-.6 .5M244.8 126.5l-.5 .3M244.9 125.4l.9 1.7M244.9 124.9l3.7 3.8-2.8-1.6M244.9 125.1l-.4 .3"/>
<path d="M244.9 125.1l-.1 1.4M245.4 128.9l-.5 .3M245.5 120.2l.2 .2M245.5 120.2l-2.6 1.5M245.7 120.4l-2.6 1.5M245.7 120.4l7.9 8.2M245.8 121.4a2.3 2.3 0 0 1 1.9 1.8 1.97 1.97 0 0 1-1.7-1.2zM246.4 130.8a.42 .42 0 0 1 .4 .3 .42 .42 0 0 1 0 .5 .53 .53 0 0 1-.4-.8zM246.4 127.7a.42 .42 0 0 1 .4 .2 .42 .42 0 0 1 0 .5 .51 .51 0 0 1-.4-.7zM246.6 126.6l-.8 .5M246.7 129v-.4h.2l2.7 1.5M246.7 129l.8 1.6"/>
<path d="M247.2 128.7l-.5 .3M247.5 130.6l.5 .4M248 131l1.3 .8M249 129.8l-1.5 .8M249.6 131.6l-.2 .2h-.1M249.6 130.1v1.5M249.6 131.6l-.3 .2M249.6 130.1l-1.6 .9M250.4 130a.4 .4 0 0 1 .4 .2 .4 .4 0 0 1-.1 .5 .52 .52 0 0 1-.3-.7zM250.4 133.1a.4 .4 0 0 1 .4 .3 .4 .4 0 0 1-.1 .4 .55 .55 0 0 1-.3-.7zM250.9 128a.5 .5 0 0 1 .7 0 .5 .5 0 0 1 0 .7 .53 .53 0 0 1-.6-.1 .53 .53 0 0 1-.1-.6zM251 130.1v4"/>
<path d="M251.4 132.6h.1l-.1 .3-.1-.1zM253.1 130.1l.2-.1-.1 .3zM253.6 128.6l-2.6 1.5M253.6 128.6v3.9l-2.6 1.6M159.4 149.9h3.7a.38 .38 0 0 1 .3 .6l-1.5 1.6-2.2 .1-.3-.4zM160.8 148.9l5.9-2.4-2 2.4zM168.2 153v.8M170.2 146.3h-.7l-.3 .2-3.7 4.4a.75 .75 0 0 0-.1 .8 .75 .75 0 0 0 .7 .5h30.9a.75 .75 0 0 0 .7-.5 .75 .75 0 0 0-.1-.8l-1.2-1.4M170.2 144.4h-1.6l-11.2 4.5v4.9h37.4v-.8M170.2 144.3h22.6M170.2 146.8h.4M170.2 146.8l.4 .4"/>
<path d="M170.2 143.7h.4M170.2 143.7v3.1M170.6 146.8v.4M170.6 143.3l-.4 .4M170.6 143.3v.4M170.6 146.8h3M170.6 147.2h3.1M170.6 143.7v3.1M170.6 143.3h4.3M170.6 143.7h3M171.9 152.2v.8M171.9 152.2v.8h-3.8v.8"/>
<path d="M173.6 146.8v.4l.3-.4M173.6 146.8h.3M173.6 143.7h.3M173.6 143.7v-.4l.3 .4M173.6 143.7v3.1M173.8 147.1l-.1 .1M173.9 146.8h.1M173.9 143.7v3.1M173.9 143.7h1.3M173.9 146.8l-.2 .4M173.9 146.8l-.1 .3M174.9 143.3l.3 .4"/>
<path d="M174.9 143.3h.5M175.2 146.4l-1.4 .7M175.2 146.1v.3M175.2 143.7h.2M175.2 143.7v2.4M175.2 146.1l-1.3 .7M175.3 145.9l-.1 .2M175.3 145.9v.4M175.3 146.3l-.1 .1M175.3 146.3h.1M175.3 145.9h.1M175.4 145.9v.4"/>
<path d="M175.4 143.3v.4M175.4 143.7v2.2M175.4 146.3h12.2M175.4 145.9h12.2M175.4 143.3h12.2M175.4 143.7h12.2M187.6 145.9h.1M187.6 146.3h.1M187.6 145.9v.4M187.6 143.7h.3M187.6 143.3v.4M187.6 143.3h.5"/>
<path d="M187.6 143.7v2.2M187.7 145.9l.2 .2M187.7 145.9v.4M187.7 146.3h.1M187.7 146.3l.2 .1M187.9 146.1v.3M187.9 146.1l1.2 .7M187.9 143.7v2.4M187.9 143.7h1.3M187.9 146.4l1.3 .7M188.1 143.3l-.2 .4M188.1 143.3h4.3"/>
<path d="M189.1 146.8l.3 .4M189.1 146.8l.1 .3M189.1 146.8h.1M189.2 146.8l.2 .4M189.2 146.8h.2M189.2 147.1l.2 .1M189.2 143.7l.1-.4 .1 .4M189.2 143.7h.2M189.2 143.7v3.1M189.4 146.8v.4M189.4 147.2h.1M189.4 146.8h3"/>
<path d="M189.4 147.2h3M189.4 143.7v3.1M189.4 143.7h3M191.2 152.2v.8M192.4 146.8h.4M192.4 146.8v.4M192.4 143.7h.4M192.4 143.3l.3 .1 .1 .3M192.4 143.3v.4M192.4 143.7v3.1M192.8 146.3l.9 .1 2 2.3M192.8 144.4h1.6l11.2 4.5v4.9h-10.7v-.8h-3.8v-.8"/>
<path d="M192.8 146.8l-.1 .3-.3 .1M192.8 143.7v3.1M195.7 148.8h.2M195.7 148.8a.62 .62 0 0 0 .5 .7 .62 .62 0 0 0 .7-.6M195.7 148.4l.2 .2M195.7 148.4v.4M195.8 147.3l.2 .3M195.8 147.3l-.1 1.1M195.8 146.9l.3 .1M195.8 146.9a.64 .64 0 0 1 .7-.5 .64 .64 0 0 1 .6 .6M195.8 146.9v.4M195.9 148.8a.37 .37 0 0 0 .3 .4 .37 .37 0 0 0 .4-.3"/>
<path d="M196 148.2l-.3 .2M196 147.6v.5M196.1 147a.39 .39 0 0 1 .4-.4 .39 .39 0 0 1 .4 .4M196.1 147.2l-.3 .1M196.1 147l-.2 1.8M196.6 148.9h.3M196.7 148.2l.2 .3M196.8 147.7l-.1 .5M196.8 147.3l.2 .2M196.9 147h.2M196.9 147l-.3 1.9M196.9 148.5l-.2 .2"/>
<path d="M196.9 148.5v.4M197 147.5l-.2 .2M197 147.5l-.1 1M197.1 146.8l5.1 2.1h-3.9l-1.2-1.5M197.1 147l-.1 .5M199.6 150.1l.2-.2h3.8v2l-.3 .3-2.3-.1-1.4-1.7zM230.5 148.9v.3h4.1M230.5 148.9h.3M230.5 147h.3M230.5 147v1.9M230.8 147l.3 .7M230.8 147l.7 .4"/>
<path d="M230.8 147v1.9M231.1 148.1l-.3 .8M231.1 148.1l.1 .2M231.1 147.7v.4M231.2 148.3l.3 .2M231.5 147.4l-.4 .3M231.5 148.5l-.7 .4M231.5 148.5h.1M231.5 147.4h3.1M231.5 148.5h3.1M234.5 147.3l.4 .3-.1-.2M234.5 147.2l.4 .3"/>
<path d="M234.5 147.2v.1M234.5 148.6v.1M234.5 148.7l.1 .2M234.5 144.3h5.8M234.5 143.7h.4M234.5 147.3l.1 .1M234.5 143.7v2.9M234.6 149.2l.3 .3M234.6 147h.3M234.6 147l-.1 .2M234.6 148.9h.3M234.6 146.6h-4.1v.4"/>
<path d="M234.6 146.6v.4M234.6 148.9v.3M234.6 147.4h.1M234.6 148.5l-.1 .1M234.6 148.5h.1M234.9 148.3l-.4 .3M234.9 146.4l-.3 .2M234.9 148.3l-.3 .2M234.9 148.2l-.3 .3M234.9 146.4v.6M234.9 148.5l-.4 .2M234.9 148.9v.6"/>
<path d="M234.9 143.3v.4M234.9 143.3l-.3 .1-.1 .3M234.9 148.9h4.4M234.9 143.3h5M234.9 143.7h5M234.9 146.4h.6M234.9 149.5h.6M234.9 147h.6M234.9 143.7v2.7M234.9 147v1.9M235.5 144.3v9.5h3.8v-9.3M235.5 146.3h.1"/>
<path d="M235.5 144.4l3.8 .1zM236.1 145.2l.2-.1 .2 .4-.2 .1-.2-.2zM236.9 148.3h.1a.63 .63 0 0 1 .9 .1 .59 .59 0 0 1-1-.1zM238.3 145.2l.2-.1 .2 .1v.3l-.2 .1zM239.3 146.8h.6M239.3 147.2h.6M239.3 144.3v2M239.9 146.8h.4M239.9 146.8v.4M239.9 143.7h.4M239.9 143.3v.4M239.9 143.3l.3 .1 .1 .3"/>
<path d="M239.9 143.7v3.1M240.3 146.8l-.1 .3-.3 .1M240.3 143.7v3.1"/>
<circle cx="158.7" cy="110.3" r=".31"/>
<circle cx="158.8" cy="110.3" r=".5"/>
<circle cx="172.6" cy="112.3" r=".4"/>
<circle cx="172.6" cy="108.3" r=".4"/>
<circle cx="172.6" cy="112.3" r=".34"/>
<circle cx="172.6" cy="108.3" r=".16"/>
<circle cx="172.6" cy="108.3" r=".34"/>
<circle cx="172.6" cy="112.3" r=".16"/>
<circle cx="172.6" cy="108.3" r=".31"/>
<circle cx="172.6" cy="112.3" r=".31"/>
<circle cx="190.4" cy="112.3" r=".4"/>
<circle cx="190.4" cy="108.3" r=".4"/>
<circle cx="190.4" cy="112.3" r=".34"/>
<circle cx="190.4" cy="112.3" r=".16"/>
<circle cx="190.4" cy="108.3" r=".34"/>
<circle cx="190.4" cy="108.3" r=".31"/>
<circle cx="190.4" cy="112.3" r=".31"/>
<circle cx="190.4" cy="108.3" r=".17"/>
<circle cx="204.3" cy="110.3" r=".5"/>
<circle cx="204.3" cy="110.3" r=".31"/>
<circle cx="225.8" cy="117.4" r=".13"/>
<circle cx="225.9" cy="117.5" r=".14"/>
<circle cx="228.3" cy="117.4" r=".13"/>
<circle cx="228.3" cy="117.5" r=".14"/>
<circle cx="240.9" cy="127.5" r=".2"/>
<circle cx="243.4" cy="127.5" r=".13"/>
<circle cx="243.4" cy="127.5" r=".15"/>
<circle cx="157.9" cy="153.3" r=".22"/>
<circle cx="157.9" cy="149.4" r=".23"/>
<circle cx="157.9" cy="149.4" r=".4"/>
<circle cx="157.9" cy="153.3" r=".4"/>
<circle cx="163.5" cy="153.3" r=".22"/>
<circle cx="163.5" cy="149.4" r=".41"/>
<circle cx="163.5" cy="153.3" r=".41"/>
<circle cx="163.5" cy="149.4" r=".23"/>
<circle cx="166.7" cy="147.9" r=".16"/>
<circle cx="196.4" cy="147.9" r=".24"/>
<circle cx="199.5" cy="153.3" r=".4"/>
<circle cx="199.5" cy="149.4" r=".4"/>
<circle cx="199.5" cy="149.4" r=".23"/>
<circle cx="199.5" cy="153.3" r=".22"/>
<circle cx="205.1" cy="149.4" r=".23"/>
<circle cx="205.1" cy="153.3" r=".41"/>
<circle cx="205.1" cy="149.4" r=".41"/>
<circle cx="205.1" cy="153.3" r=".22"/>
<circle cx="236.2" cy="152.4" r=".15"/>
<circle cx="236.3" cy="145.3" r=".51"/>
<circle cx="236.3" cy="145.3" r=".19"/>
<circle cx="236.3" cy="145.3" r=".39"/>
<circle cx="236.3" cy="145.3" r=".43"/>
<circle cx="238.5" cy="145.3" r=".44"/>
<circle cx="238.5" cy="145.3" r=".37"/>
<circle cx="238.5" cy="145.3" r=".51"/>
<circle cx="238.5" cy="145.3" r=".2"/>
<circle cx="238.7" cy="150.5" r=".15"/>
</g>
<g fill="none" stroke="#000" stroke-width=".2" stroke-dasharray="6.3 1.3 1.3 1.3 1.3 1.3">
<path d="M39.5 68.9a.58 .58 0 0 0-.5 .9M42.6 67.1a.58 .58 0 0 0-.5 .8M74.2 78.5v4.2M64.9 95.2v-.1a.31 .31 0 0 1 .3-.2 .31 .31 0 0 1 .3 .2l-.6 .1M65.2 95.2v-.2M68.8 85.8l-.5 .1a.31 .31 0 0 0 .3 .2 .31 .31 0 0 0 .3-.2l-.1-.1M69.9 95.2l-.1-.1a.31 .31 0 0 1 .3-.2 .31 .31 0 0 1 .3 .2l-.5 .1M70.1 95.2v-.2M74.4 82.6l-.5 .1a.31 .31 0 0 0 .3 .2 .31 .31 0 0 0 .3-.2l-.1-.1M99.2 99.8v-.2a.47 .47 0 0 0-.6 .2 .47 .47 0 0 0 .1 .6l.4-.3 .1-.3M99.3 90.9v6.3M99.5 97.1l-.5 .1a.31 .31 0 0 0 .3 .2 .31 .31 0 0 0 .3-.2l-.1-.1"/>
<path d="M64.8 113.1a.43 .43 0 0 0 .8 0M65.2 111.1v-3.3M69.8 113.1a.43 .43 0 0 0 .7 0M70.1 111.1v-.5M94 100.3l-.6 .1a.31 .31 0 0 0 .3 .2 .31 .31 0 0 0 .3-.2v-.1M96 101.7l-.1-.3-.3 .1M100.3 100.8l-1.5-.8M100.3 100.9v-.1M132.6 119a.58 .58 0 0 0-.5 .9M99.9 133.3a.43 .43 0 0 0 .7 0M99.9 130.5a.43 .43 0 0 0 .7 0M100.2 131.3v-3.4"/>
<path d="M100.2 125.4v-4.9M100.2 128.5v-.6M100.2 122.5v-4.8M110.1 126.2l.1 .1M110.6 126.5l1.6-1M110.6 126.5l.1 .1M113 127.9l4.6 2.7M117.6 130.6v-1M117.6 125.5v-.2M117.6 122.6v-.2M117.8 125.2h-.5a.31 .31 0 0 0 .3 .3 .31 .31 0 0 0 .3-.3h-.1M117.8 122.3l-.5 .1a.31 .31 0 0 0 .3 .2 .31 .31 0 0 0 .3-.2l-.1-.1"/>
<path d="M119.7 121.5l-.3-.5a.32 .32 0 0 1 .4 .1 .32 .32 0 0 1-.1 .4M136.3 121.7l.9 .5M137.2 122.2l-.8-.5M137.2 122.2h.1"/>
</g>
<path d="M42.7 71.4l19 10.9M45.9 69.5l18.9 11" fill="none" stroke="#000" stroke-width=".2" stroke-dasharray="6.3 1.3 1.3 1.3 1.3 1.3" stroke-dashoffset="4.9"/>
<path d="M132.1 119.2l-9.5-5.5M128.9 121.1l-9.5-5.5" fill="none" stroke="#000" stroke-width=".2" stroke-dasharray="6.3 1.3 1.3 1.3 1.3 1.3" stroke-dashoffset="4"/>
<path d="M115.2 109.5l-14.9-8.6" fill="none" stroke="#000" stroke-width=".2" stroke-dasharray="6.3 1.3 1.3 1.3 1.3 1.3" stroke-dashoffset=".9"/>
<path d="M112.3 111.4l-15.1-8.7" fill="none" stroke="#000" stroke-width=".2" stroke-dasharray="6.3 1.3 1.3 1.3 1.3 1.3" stroke-dashoffset=".8"/>
<path d="M113.6 124.7l6.1-3.5" fill="none" stroke="#000" stroke-width=".2" stroke-dasharray="6.3 1.3 1.3 1.3 1.3 1.3" stroke-dashoffset="3.5"/>
<path d="M100.2 120.5l8.4 4.9" fill="none" stroke="#000" stroke-width=".2" stroke-dasharray="6.3 1.3 1.3 1.3 1.3 1.3" stroke-dashoffset="4.7"/>
<path d="M100.2 117.7l10.8 6.2" fill="none" stroke="#000" stroke-width=".2" stroke-dasharray="6.3 1.3 1.3 1.3 1.3 1.3" stroke-dashoffset="3.3"/>
<path d="M68.6 66.6v8M74.2 63.4v8M99.3 77.9v8M93.7 81.1v8" fill="none" stroke="#000" stroke-width=".2" stroke-dasharray="6.3 1.3 1.3 1.3 1.3 1.3" stroke-dashoffset="5.5"/>
<path d="M68.6 77.2v8.8M93.7 91.7v8.7" fill="none" stroke="#000" stroke-width=".2" stroke-dasharray="6.3 1.3 1.3 1.3 1.3 1.3" stroke-dashoffset="5.1"/>
<path d="M65.2 105.2v-7.1M70.1 105.2v-7.1" fill="none" stroke="#000" stroke-width=".2" stroke-dasharray="6.3 1.3 1.3 1.3 1.3 1.3" stroke-dashoffset="6"/>
<text font-size="7.8" x="97.7" y="202.6">Truss Handle</text>
<text font-size="5.6" x="190.3" y="202.7">Proto-Plastik A52Z Ultimate</text>
<g font-size="4.2">
<text x="160.8" y="15.7">ITEM NO.</text>
<text x="207" y="15.7">PART NUMBER</text>
<text x="263.4" y="15.7">QTY.</text>
<text x="168.7" y="21.1">1</text>
<text x="179.9" y="21.1">B18.3.1M - 4 x 0.7 x 20 Hex SHCS -- 20NHX</text>
<text x="266.8" y="21.1">4</text>
<text x="168.7" y="26.4">2</text>
<text x="179.9" y="26.4">B18.3.1M - 3 x 0.5 x 16 Hex SHCS -- 16NHX</text>
<text x="266.8" y="26.4">4</text>
<text x="168.7" y="31.7">3</text>
<text x="179.9" y="31.7">B18.3.1M - 3 x 0.5 x 10 Hex SHCS -- 10NHX</text>
<text x="266.8" y="31.7">5</text>
<text x="64.1" y="36.2">2</text>
<text x="168.7" y="37">4</text>
<text x="179.9" y="37">truss handle top</text>
<text x="266.8" y="37">1</text>
<text x="90.8" y="46.2">4</text>
<text x="168.7" y="43.1">5</text>
<text x="179.9" y="43.1">truss handle bottom</text>
<text x="266.8" y="43.1">1</text>
<text x="168.7" y="53.7">7</text>
<text x="168.7" y="48.4">6</text>
<text x="179.9" y="53.7">truss end</text>
<text x="179.9" y="48.4">truss end</text>
<text x="266.8" y="53.7">1</text>
<text x="266.8" y="48.4">1</text>
<text x="100.6" y="55.9">2</text>
<text x="168.7" y="59.1">8</text>
<text x="179.9" y="59.1">truss center</text>
<text x="266.8" y="59.1">1</text>
<text x="20.8" y="62.4">1</text>
<text x="168.6" y="64.4">9</text>
<text x="179.9" y="64.4">filament guide</text>
<text x="266.8" y="64.4">1</text>
<text x="20.8" y="88.1">6</text>
<text x="130.9" y="106">5</text>
<text x="151.9" y="127.5">1</text>
<text x="55.4" y="141.9">3</text>
<text x="64.9" y="160.1">8</text>
<text x="130.9" y="156.3">7</text>
<text x="112.9" y="168.9">3</text>
<text x="130.9" y="168.9">9</text>
</g>
<text font-size="3.7" x="13.1" y="9.9">Proto-Plastik 3D Printers</text>
<text font-size="3.5" x="189.4" y="9.9">Model: Proto-Plastik A52Z Ultimate</text>
<g font-size="3.4">
<text x="34.5" y="197.5">SCALE: 1:8</text>
<text x="32.8" y="206">SHEET 10 OF 25</text>
</g>
</svg>
